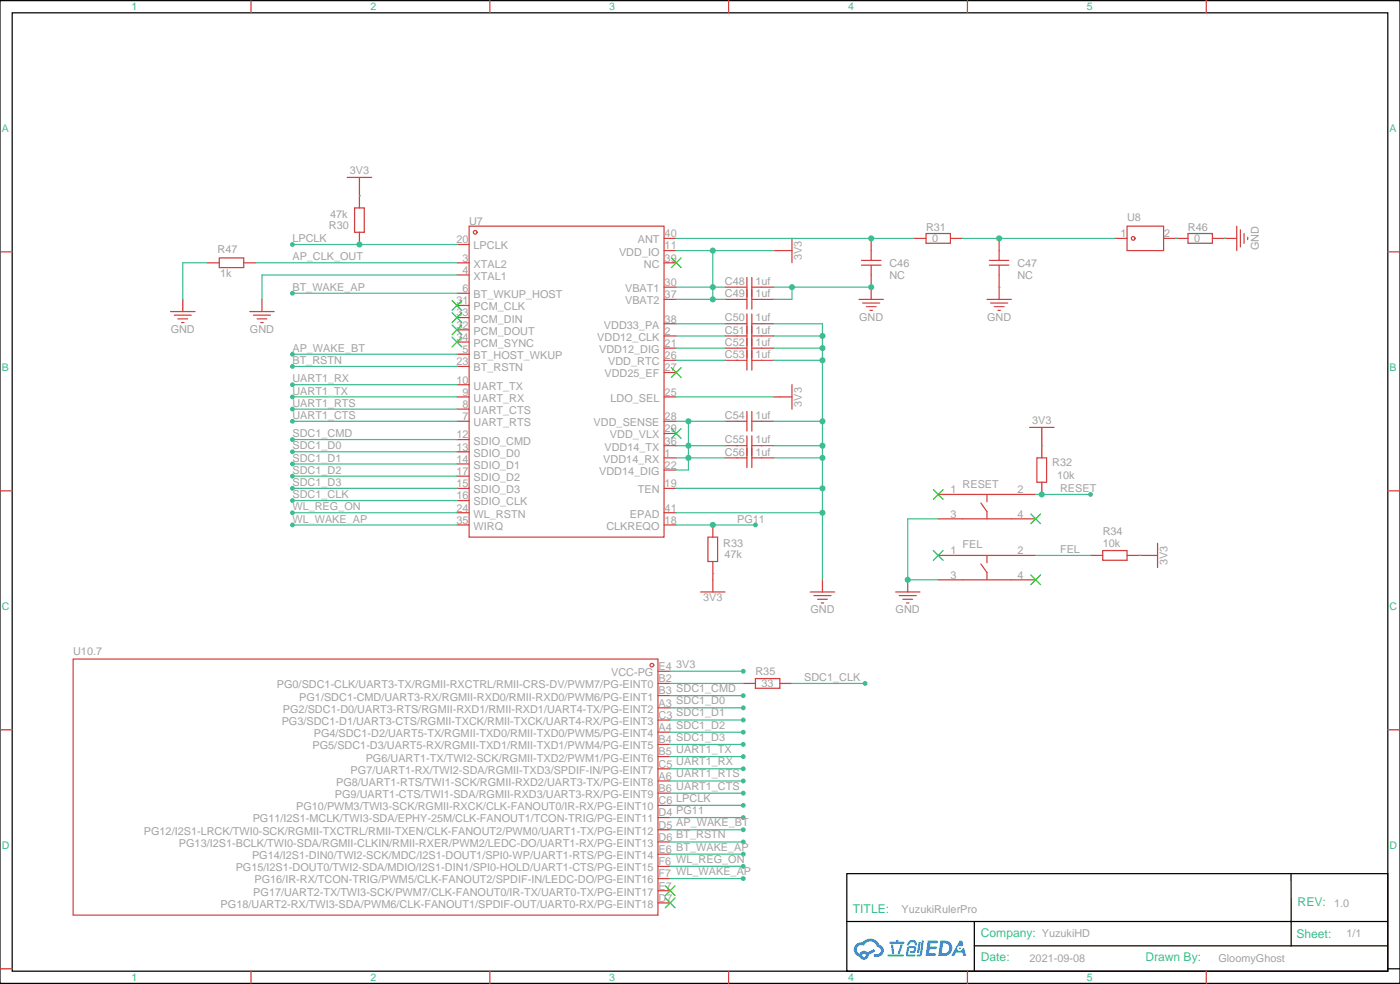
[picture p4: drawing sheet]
<svg xmlns="http://www.w3.org/2000/svg" width="405mm" height="285mm" viewBox="0 0 405 285" stroke-linecap="round" stroke-linejoin="round" font-family="sans-serif">
<path d="M0 .2h405.3v284.3h-405.3zM3.5 3.7h398.3v277.3h-398.3zM245.2 252.8h156.6v28.2h-156.6zM373.8 252.8v20.9M245.2 266.6h156.5M282.1 273.7h119.6M282.1 266.6v14.1M401.8 280.3h3.5" fill="none" stroke="#000" stroke-width=".35"/>
<g fill="none" stroke="#d43d3d" stroke-width=".35">
<path d="M72.7 .2v3.5M141.8 .2v3.5M211 .2v3.5M280.1 .2v3.5M349.2 .2v3.5M0 72.9h3.5M401.8 72.9h3.5M0 142h3.5M401.8 142h3.5M0 211.1h3.5M401.8 211.1h3.5M0 280.3h3.5"/>
<path d="M72.7 281v3.5M141.8 281v3.5M211 281v3.5M280.1 281v3.5M349.2 281v3.5"/>
</g>
<g fill="#178fff">
<path d="M268.6 272.1h2.5l.4 .2-.1 .6h-2l-.1 .9h1.6l.4 .4-.5 .4h-1.7l-.1 1.2 1.8 .1 .2 .3-.2 .3-2.8 .1z"/>
<path d="M277.9 272.2h.7l.3 1.3-.6 .3a.74 .74 0 0 0-1.1 .3 .74 .74 0 0 0 .5 1 .74 .74 0 0 0 .9-.6l.5-.3 .6 2.3h-.8l-.3-.9h-1.8l-.5 .9h-.9z"/>
<path d="M266 272.6h.6l-.4 2.9a.31 .31 0 0 1-.4 .3 .31 .31 0 0 1-.3-.4z"/>
<path d="M266.9 272.1h.6l-.5 3.9a.89 .89 0 0 1-.7 .7 .89 .89 0 0 1-.9-.3l1-.4z"/>
<path d="M263.2 272.3l.6-.3 1.2 .2 .6 1.2-.7 .2-.3-1-1.1 .2a.95 .95 0 0 1-.9 .8l-.1-.2z"/>
<path d="M262.9 273.9l1.8-.1a1.04 1.04 0 0 1 .6 1 1.04 1.04 0 0 1-.9 .9h-.6a.29 .29 0 0 1-.3-.3 .29 .29 0 0 1 .3-.2l.7-.1 .2-.8-1.5 .1-.3 1.7 1.9 .1a.29 .29 0 0 1 .3 .3 .29 .29 0 0 1-.3 .3l-2-.1-.4-.2 .2-2.1z"/>
<path d="M257 276.2h4.4a.3 .3 0 0 1 .3 .3 .3 .3 0 0 1-.3 .3h-4.3z"/>
<path d="M260.7 273.2h.7l-.5 1.7a1.02 1.02 0 0 1-.7 1.2l-.3-.3z"/>
<path d="M258 273.3h.6l.2 2.4-.2 .3-.3-.2z"/>
<path d="M257.5 272.5h1.9l.2-.6h.5v.6h1.5a.29 .29 0 0 1 .3 .3 .29 .29 0 0 1-.3 .2h-4z"/>
<path d="M272.3 272.1l-.7 4.5h1.5a2.27 2.27 0 0 0 2.6-2.3 2.27 2.27 0 0 0-2.7-2.2zM273.1 272.9a1.5 1.5 0 0 1 1.8 1.5 1.5 1.5 0 0 1-2 1.4h-.3z"/>
<path d="M247.8 273.3a2.09 2.09 0 0 0 1 3.5 1.37 1.37 0 0 0 1.6 .9 1.37 1.37 0 0 0 1.1-1.4l1.9-1-.4-.7-1.8 .9a1.4 1.4 0 0 0-2.3 .5 1.32 1.32 0 0 1-.7-1.9 1.32 1.32 0 0 1 1.9-.5 2.02 2.02 0 0 1 2.1-1.2 2.02 2.02 0 0 1 1.8 1.6 1.09 1.09 0 0 1 1 1.4 1.09 1.09 0 0 1-1.5 .7 .41 .41 0 0 0-.5 .3 .41 .41 0 0 0 .3 .5 1.89 1.89 0 0 0 2.5-1.2 1.89 1.89 0 0 0-1.2-2.4 2.98 2.98 0 0 0-5-.7l-1 .2zM249.6 276.4a.55 .55 0 0 1 1.1 0 .55 .55 0 0 1-1.1 0z"/>
<circle cx="277.9" cy="274.4" r=".28"/>
</g>
<g fill="none" stroke="#d43d3d" stroke-width=".35">
<path d="M100.5 51.3h7.1M104.1 51.3v8.9M60 76h3.5M63.5 74.6h7.1v2.8h-7.1zM70.6 76h3.5M102.7 60.2h2.8v7h-2.8zM104.1 67.2v3.5M132.3 76h3.5M132.3 79.6h3.5M132.3 70.7h3.5M135.8 65.4h56.5v90h-56.5zM192.3 76h3.5"/>
<path d="M192.3 72.5h3.5M192.3 69h3.5M224 72.5h5.3M229.3 69v7M249.4 75.3h5.7M249.4 76.7h5.7M252.2 69v6.3M252.2 76.7v9.9M264.6 69h3.5M268.1 67.6h7.1v2.8h-7.1zM275.2 69h3.5M286.5 75.3h5.6"/>
<path d="M286.5 76.7h5.6M289.3 69v6.3M289.3 76.7v9.9M322.8 69h3.5M326.3 65.4h10.6v7.1h-10.6zM336.9 69h7.1M344 67.6h7v2.8h-7zM351 69h7.1M358.1 65.4v7.1M359.1 66.5v4.9M360.2 67.6v2.8M361.2 68.6v.7"/>
<path d="M49.4 90.1h7M50.4 91.2h5M51.5 92.3h2.8M52.6 93.3h.7M52.9 86.6v3.5M72.3 90.1h7.1M73.4 91.2h4.9M74.4 92.3h2.9M75.5 93.3h.7M75.8 86.6v3.5M132.3 84.9h3.5M132.3 88.4h3.5"/>
<path d="M132.3 95.4h3.5M132.3 91.9h3.5M132.3 99h3.5M192.3 97.2h3.5M192.3 83.1h3.5M192.3 86.6h3.5M192.3 93.7h3.5M209.9 97.2h6.4M209.9 83.1h6.4M209.9 86.6h6.4M209.9 93.7h6.4M216.3 80.3v9.1"/>
<path d="M216.3 90.8v16.3M217.7 97.2h6.3M217.7 83.1h6.3M217.7 86.6h6.3M217.7 93.7h6.3M217.7 80.3v9.1M217.7 90.8v16.3M248.7 86.6h7.1M249.8 87.7h4.9M250.8 88.7h2.8M251.9 89.8h.7M285.8 86.6h7"/>
<path d="M286.8 87.7h4.9M287.9 88.7h2.8M288.9 89.8h.7M132.3 102.5h3.5M132.3 118.4h3.5M132.3 114.8h3.5M132.3 111.3h3.5M132.3 106h3.5M192.3 114.8h3.5M192.3 100.7h3.5M192.3 104.3h3.5M192.3 107.8h3.5"/>
<path d="M209.9 100.7h6.4M209.9 104.3h6.4M216.3 119.1v5.6M217.7 100.7h6.3M217.7 104.3h6.3M217.7 119.1v5.6M224 114.8h5.3M229.3 111.3v7.1M132.3 121.9h3.5M132.3 127.2h3.5M132.3 130.7h3.5M132.3 134.2h3.5"/>
<path d="M132.3 137.8h3.5M192.3 132.5h3.5M192.3 121.9h3.5M192.3 136h3.5M192.3 125.4h3.5M192.3 128.9h3.5M209.9 132.5h6.4M209.9 121.9h6.4M209.9 128.9h6.4M216.3 126.1v9.2M217.7 132.5h6.3M217.7 121.9h6.3"/>
<path d="M217.7 128.9h6.3M217.7 126.1v9.2M298.1 123.7h7.1M300.2 132.5h2.8v7h-2.8zM301.6 123.7v8.8M301.6 139.5v3.6M132.3 141.3h3.5M132.3 144.8h3.5M132.3 151.9h3.5M132.3 148.4h3.5M192.3 141.3h3.5M192.3 151.9h3.5"/>
<path d="M192.3 148.4h3.5M205 155.4h2.8v7.1h-2.8zM206.4 151.9v3.5M271.6 143.1h28.3M271.6 150.1h28.3M284 145.5l1.8 2.5v2.1M285.8 143.1v2.1M319.3 159.3h7v2.8h-7zM335.1 157.2v7M202.8 171.3h7.1M206.4 162.5v8.8M234.6 171.3h7.1"/>
<path d="M235.7 172.3h4.9M236.7 173.4h2.8M237.8 174.5h.7M238.1 167.8v3.5M259.3 171.3h7M260.3 172.3h5M261.4 173.4h2.8M262.5 174.5h.7M262.8 167.8v3.5M271.6 160.7h28.3M271.6 167.8h28.3M284 163.2l1.8 2.4v2.2"/>
<path d="M285.8 160.7v2.1M315.7 160.7h3.6M326.3 160.7h8.8M21.2 190.7h169.3v74.1h-169.3zM190.5 197.7h3.5M190.5 194.2h3.5M215.2 197.7h3.5M218.7 196.3h7.1v2.9h-7.1zM225.8 197.7h3.5M190.5 218.9h3.5M190.5 215.4h3.5M190.5 211.9h3.5"/>
<path d="M190.5 208.3h3.5M190.5 204.8h3.5M190.5 201.3h3.5M190.5 229.5h3.5M190.5 236.5h3.5M190.5 233h3.5M190.5 226h3.5M190.5 222.4h3.5M190.5 257.7h3.5M190.5 254.2h3.5M190.5 250.7h3.5M190.5 247.1h3.5"/>
<path d="M190.5 243.6h3.5M190.5 240.1h3.5M190.5 261.2h3.5"/>
<circle cx="137.6" cy="67.2" r=".53"/>
<circle cx="328.1" cy="69" r=".53"/>
<circle cx="188.7" cy="192.4" r=".53"/>
</g>
<g fill="none" stroke="#3c3" stroke-width=".35">
<path d="M194.4 74.6l2.8 2.8M197.2 74.6l-2.8 2.8M130.9 87l2.8 2.8M130.9 94l2.8 2.8M130.9 90.5l2.8 2.8M130.9 97.6l2.8 2.8M133.7 87l-2.8 2.8M133.7 94l-2.8 2.8M133.7 90.5l-2.8 2.8M133.7 97.6l-2.8 2.8M194.4 106.4l2.8 2.8M197.2 106.4l-2.8 2.8"/>
<path d="M194.4 124l2.8 2.8M197.2 124l-2.8 2.8M270.2 141.6l2.8 2.9M270.2 159.3l2.8 2.8M273 141.6l-2.8 2.9M273 159.3l-2.8 2.8M298.4 148.7l2.9 2.8M301.3 148.7l-2.9 2.8M298.4 166.3l2.9 2.9M301.3 166.3l-2.9 2.9M192.6 256.3l2.8 2.8M192.6 259.8l2.8 2.9"/>
<path d="M195.4 256.3l-2.8 2.8M195.4 259.8l-2.8 2.9"/>
</g>
<g fill="none" stroke="#3dbd91" stroke-width=".35">
<path d="M84.7 70.7h47.6M84.7 84.9h47.6M84.7 102.5h47.6M84.7 111.3h47.6M84.7 114.8h47.6M84.7 118.4h47.6M84.7 106h47.6M84.7 121.9h47.6M84.7 127.2h47.6M84.7 134.2h47.6M84.7 137.8h47.6M84.7 141.3h47.6"/>
<path d="M84.7 144.8h47.6M84.7 148.4h47.6M84.7 151.9h47.6M194 197.7h21.2M194 194.2h21.2M194 218.9h21.2M194 215.4h21.2M194 211.9h21.2M194 208.3h21.2M194 204.8h21.2M194 236.5h21.2M194 233h21.2"/>
<path d="M194 229.5h21.2M194 226h21.2M194 222.4h21.2M194 254.2h21.2M194 250.7h21.2M194 247.1h21.2M194 243.6h21.2M194 240.1h21.2"/>
</g>
<circle cx="289.3" cy="83.1" r=".18" fill="#3dbd91"/>
<g fill="none" stroke="#3dbd91" stroke-width=".35">
<path d="M195.8 69h68.8M195.8 72.5h28.2M206.4 72.5v14.1M278.7 69h44.1M195.8 86.6h14.1M195.8 83.1h14.1M195.8 97.2h14.1M195.8 93.7h14.1M224 83.1h28.2M224 97.2h14.1M224 93.7h14.1v74.1M229.3 83.1v3.5h-5.3"/>
<path d="M195.8 104.3h14.1M195.8 100.7h14.1M195.8 114.8h28.2M224 104.3h14.1M224 100.7h14.1M84.7 130.7h47.6M195.8 121.9h14.1M195.8 128.9h14.1M195.8 132.5h14.1M199.3 121.9v14.1h-3.5M224 121.9h14.1M224 128.9h14.1"/>
<path d="M224 132.5h14.1M195.8 148.4h42.3M195.8 141.3h42.3"/>
</g>
<circle cx="104.1" cy="56.6" r=".18" fill="#3dbd91"/>
<path d="M195.8 151.9h22.9" fill="none" stroke="#3dbd91" stroke-width=".35"/>
<circle cx="206.4" cy="166" r=".18" fill="#3dbd91"/>
<path d="M271.6 150.1h-8.8v17.7h8.8M299.9 143.1h15.8M299.9 160.7h15.8M229.3 197.7h21.2M194 201.3h21.2" fill="none" stroke="#3dbd91" stroke-width=".35"/>
<g fill="#3dbd91">
<circle cx="301.6" cy="128.9" r=".18"/>
<circle cx="329.8" cy="160.7" r=".18"/>
</g>
<path d="M132.3 79.6h-56.5v7" fill="none" stroke="#3dbd91" stroke-width=".35"/>
<g fill="#3dbd91">
<circle cx="340.4" cy="69" r=".18"/>
<circle cx="354.5" cy="69" r=".18"/>
</g>
<path d="M60 76h-7.1v10.6M74.1 76h58.2" fill="none" stroke="#3dbd91" stroke-width=".35"/>
<g fill="#3dbd91">
<circle cx="104.1" cy="70.7" r=".88"/>
<circle cx="252.2" cy="69" r=".88"/>
<circle cx="289.3" cy="69" r=".88"/>
<circle cx="206.4" cy="86.6" r=".88"/>
<circle cx="206.4" cy="83.1" r=".88"/>
<circle cx="206.4" cy="72.5" r=".88"/>
<circle cx="229.3" cy="83.1" r=".88"/>
<circle cx="252.2" cy="83.1" r=".88"/>
<circle cx="238.1" cy="104.3" r=".88"/>
<circle cx="238.1" cy="121.9" r=".88"/>
<circle cx="238.1" cy="128.9" r=".88"/>
<circle cx="238.1" cy="132.5" r=".88"/>
<circle cx="238.1" cy="141.3" r=".88"/>
<circle cx="238.1" cy="148.3" r=".88"/>
<circle cx="238.1" cy="100.7" r=".88"/>
<circle cx="238.1" cy="97.2" r=".88"/>
<circle cx="199.3" cy="132.5" r=".88"/>
<circle cx="199.3" cy="128.9" r=".88"/>
<circle cx="199.3" cy="121.9" r=".88"/>
<circle cx="206.4" cy="151.9" r=".88"/>
<circle cx="301.6" cy="143.1" r=".88"/>
<circle cx="262.8" cy="167.8" r=".88"/>
<circle cx="215.2" cy="254.2" r=".71"/>
<circle cx="215.2" cy="250.7" r=".71"/>
<circle cx="215.2" cy="247.1" r=".71"/>
<circle cx="215.2" cy="243.6" r=".71"/>
<circle cx="215.2" cy="240.1" r=".71"/>
<circle cx="215.2" cy="236.5" r=".71"/>
<circle cx="215.2" cy="233" r=".71"/>
<circle cx="215.2" cy="229.5" r=".71"/>
<circle cx="215.2" cy="226" r=".71"/>
<circle cx="215.2" cy="222.4" r=".71"/>
<circle cx="215.2" cy="218.9" r=".71"/>
<circle cx="215.2" cy="215.4" r=".71"/>
<circle cx="215.2" cy="211.8" r=".71"/>
<circle cx="215.2" cy="208.3" r=".71"/>
<circle cx="215.2" cy="204.8" r=".71"/>
<circle cx="215.2" cy="194.2" r=".71"/>
<circle cx="84.7" cy="70.7" r=".71"/>
<circle cx="84.7" cy="84.8" r=".71"/>
<circle cx="84.7" cy="102.5" r=".71"/>
<circle cx="84.7" cy="111.3" r=".71"/>
<circle cx="84.7" cy="114.8" r=".71"/>
<circle cx="84.7" cy="118.4" r=".71"/>
<circle cx="84.7" cy="121.9" r=".71"/>
<circle cx="84.7" cy="106" r=".71"/>
<circle cx="84.7" cy="127.2" r=".71"/>
<circle cx="84.7" cy="134.2" r=".71"/>
<circle cx="84.7" cy="137.8" r=".71"/>
<circle cx="84.7" cy="141.3" r=".71"/>
<circle cx="84.7" cy="144.8" r=".71"/>
<circle cx="84.7" cy="148.3" r=".71"/>
<circle cx="84.7" cy="151.9" r=".71"/>
<circle cx="84.7" cy="130.7" r=".71"/>
<circle cx="218.7" cy="151.9" r=".71"/>
<circle cx="250.5" cy="197.7" r=".71"/>
<circle cx="215.2" cy="201.3" r=".71"/>
<circle cx="315.7" cy="143.1" r=".71"/>
</g>
<g font-size="3.5" fill="#3dbc91">
<text x="375.7" y="262.3">REV:</text>
<text x="246.9" y="264">TITLE:</text>
<text x="284" y="271.1">Company: YuzukiHD</text>
<text x="375.4" y="271.4">Sheet:</text>
<text x="284" y="278.1">Date:</text>
<text x="331.6" y="278.1">Drawn By:</text>
</g>
<g font-size="3.1" fill="#3dbc91">
<text x="38.1" y="3">1</text>
<text x="107.2" y="3">2</text>
<text x="176.4" y="3">3</text>
<text x="245.5" y="3">4</text>
<text x="314.7" y="3">5</text>
<text x=".5" y="38.1">A</text>
<text x="402.3" y="38.1">A</text>
<text x=".5" y="107.3">B</text>
<text x="402.3" y="107.3">B</text>
<text x=".5" y="176.4">C</text>
<text x="402.3" y="176.4">C</text>
<text x=".5" y="245.6">D</text>
<text x="402.3" y="245.6">D</text>
<text x="38.1" y="283.8">1</text>
<text x="107.2" y="283.8">2</text>
<text x="176.4" y="283.8">3</text>
<text x="245.5" y="283.8">4</text>
<text x="314.7" y="283.8">5</text>
</g>
<g font-size="3.1" fill="#a2a2a2">
<text x="101.3" y="50.5">3V3</text>
<text x="95.6" y="63">47k</text>
<text x="135.8" y="65.1">U7</text>
<text x="326.3" y="64.1">U8</text>
<text x="84.7" y="70.1">LPCLK</text>
<text x="95.2" y="66.2">R30</text>
<text x="132.1" y="70.4">20</text>
<text x="184.7" y="70.4">ANT</text>
<text x="192.4" y="68.6">40</text>
<text x="268.1" y="66.9">R31</text>
<text x="269.9" y="70.1">0</text>
<text x="324.4" y="68.6">1</text>
<text x="337.1" y="68.6">2</text>
<text x="344" y="66.9">R46</text>
<text x="345.7" y="70.1">0</text>
<text x="63" y="73.2">R47</text>
<text x="84.7" y="75.4">AP_CLK_OUT</text>
<text x="133.9" y="75.7">3</text>
<text x="137.1" y="77.5">XTAL2</text>
<text x="137.1" y="72.2">LPCLK</text>
<text x="179.2" y="73.9">VDD_IO</text>
<text x="186.4" y="77.5">NC</text>
<text x="192.4" y="72.2">11</text>
<text x="192.4" y="75.7">39</text>
<text x="232.2" y="75.3" transform="rotate(-90 232.2 75.3)">3V3</text>
<text x="257.5" y="77.1">C46</text>
<text x="294.6" y="77.1">C47</text>
<text x="364.5" y="72.5" transform="rotate(-90 364.5 72.5)">GND</text>
<text x="63.7" y="80.3">1k</text>
<text x="133.9" y="79.2">4</text>
<text x="137.1" y="81">XTAL1</text>
<text x="192.4" y="82.7">30</text>
<text x="209.9" y="82.4">C48</text>
<text x="218.7" y="82.4">1uf</text>
<text x="257.5" y="80.7">NC</text>
<text x="294.6" y="80.7">NC</text>
<text x="84.7" y="84.2">BT_WAKE_AP</text>
<text x="132.1" y="88">31</text>
<text x="133.9" y="84.5">6</text>
<text x="137.1" y="86.3">BT_WKUP_HOST</text>
<text x="137.1" y="89.8">PCM_CLK</text>
<text x="181" y="84.5">VBAT1</text>
<text x="181" y="88">VBAT2</text>
<text x="192.4" y="86.3">37</text>
<text x="209.9" y="86">C49</text>
<text x="218.7" y="86">1uf</text>
<text x="132.1" y="95.1">32</text>
<text x="132.1" y="91.6">33</text>
<text x="137.1" y="93.3">PCM_DIN</text>
<text x="174.9" y="95.1">VDD33_PA</text>
<text x="192.4" y="93.3">38</text>
<text x="209.9" y="93">C50</text>
<text x="218.7" y="93">1uf</text>
<text x="248.7" y="92.8">GND</text>
<text x="285.8" y="92.8">GND</text>
<text x="49.4" y="96.3">GND</text>
<text x="72.3" y="96.3">GND</text>
<text x="84.7" y="101.8">AP_WAKE_BT</text>
<text x="132.1" y="98.6">34</text>
<text x="137.1" y="96.9">PCM_DOUT</text>
<text x="137.1" y="100.4">PCM_SYNC</text>
<text x="172.9" y="98.6">VDD12_CLK</text>
<text x="192.4" y="96.9">2</text>
<text x="192.4" y="100.4">21</text>
<text x="209.9" y="96.5">C51</text>
<text x="209.9" y="100.1">C52</text>
<text x="218.7" y="96.5">1uf</text>
<text x="218.7" y="100.1">1uf</text>
<text x="84.7" y="105.4">BT_RSTN</text>
<text x="132.1" y="105.7">23</text>
<text x="133.9" y="102.2">5</text>
<text x="137.1" y="103.9">BT_HOST_WKUP</text>
<text x="137.1" y="107.4">BT_RSTN</text>
<text x="173.5" y="102.2">VDD12_DIG</text>
<text x="176.1" y="105.7">VDD_RTC</text>
<text x="192.4" y="103.9">26</text>
<text x="192.4" y="107.4">27</text>
<text x="209.9" y="103.6">C53</text>
<text x="218.7" y="103.6">1uf</text>
<text x="84.7" y="110.6">UART1_RX</text>
<text x="132.1" y="111">10</text>
<text x="137.1" y="112.7">UART_TX</text>
<text x="175" y="109.2">VDD25_EF</text>
<text x="84.7" y="114.2">UART1_TX</text>
<text x="84.7" y="117.7">UART1_RTS</text>
<text x="133.9" y="118">8</text>
<text x="133.9" y="114.5">9</text>
<text x="137.1" y="119.8">UART_CTS</text>
<text x="137.1" y="116.3">UART_RX</text>
<text x="176.8" y="116.3">LDO_SEL</text>
<text x="192.4" y="114.5">25</text>
<text x="232.2" y="117.6" transform="rotate(-90 232.2 117.6)">3V3</text>
<text x="84.7" y="121.2">UART1_CTS</text>
<text x="133.9" y="121.6">7</text>
<text x="137.1" y="123.3">UART_RTS</text>
<text x="171.9" y="123.3">VDD_SENSE</text>
<text x="192.4" y="121.6">28</text>
<text x="192.4" y="125.1">29</text>
<text x="209.9" y="121.2">C54</text>
<text x="218.7" y="121.2">1uf</text>
<text x="298.8" y="122.8">3V3</text>
<text x="84.7" y="126.5">SDC1_CMD</text>
<text x="84.7" y="130">SDC1_D0</text>
<text x="132.1" y="126.8">12</text>
<text x="132.1" y="130.4">13</text>
<text x="137.1" y="128.6">SDIO_CMD</text>
<text x="175" y="130.4">VDD14_TX</text>
<text x="176.6" y="126.8">VDD_VLX</text>
<text x="192.4" y="128.6">36</text>
<text x="209.9" y="128.3">C55</text>
<text x="209.9" y="131.8">C56</text>
<text x="218.7" y="128.3">1uf</text>
<text x="218.7" y="131.8">1uf</text>
<text x="84.7" y="133.6">SDC1_D1</text>
<text x="84.7" y="137.1">SDC1_D2</text>
<text x="132.1" y="133.9">14</text>
<text x="132.1" y="137.4">17</text>
<text x="137.1" y="132.1">SDIO_D0</text>
<text x="137.1" y="135.7">SDIO_D1</text>
<text x="173.5" y="137.4">VDD14_DIG</text>
<text x="174.7" y="133.9">VDD14_RX</text>
<text x="192.4" y="132.1">1</text>
<text x="192.4" y="135.7">22</text>
<text x="304.7" y="135">R32</text>
<text x="84.7" y="140.6">SDC1_D3</text>
<text x="132.1" y="141">15</text>
<text x="137.1" y="142.7">SDIO_D3</text>
<text x="137.1" y="139.2">SDIO_D2</text>
<text x="184.7" y="142.7">TEN</text>
<text x="192.4" y="141">19</text>
<text x="275.2" y="142.7">1</text>
<text x="278.7" y="141.2">RESET</text>
<text x="294.6" y="142.7">2</text>
<text x="306.1" y="138.5">10k</text>
<text x="306.9" y="142.4">RESET</text>
<text x="84.7" y="144.2">SDC1_CLK</text>
<text x="84.7" y="147.7">WL_REG_ON</text>
<text x="132.1" y="144.5">16</text>
<text x="132.1" y="148">24</text>
<text x="137.1" y="146.2">SDIO_CLK</text>
<text x="137.1" y="149.8">WL_RSTN</text>
<text x="182.4" y="149.8">EPAD</text>
<text x="192.4" y="148">41</text>
<text x="275.2" y="149.8">3</text>
<text x="294.6" y="149.8">4</text>
<text x="84.7" y="151.2">WL_WAKE_AP</text>
<text x="132.1" y="151.5">35</text>
<text x="137.1" y="153.3">WIRQ</text>
<text x="175.6" y="153.3">CLKREQO</text>
<text x="192.4" y="151.5">18</text>
<text x="213.4" y="151.2">PG11</text>
<text x="319.3" y="154.7">R34</text>
<text x="209.4" y="158.2">R33</text>
<text x="209.8" y="161.4">47k</text>
<text x="275.2" y="160.4">1</text>
<text x="278.7" y="158.6">FEL</text>
<text x="294.6" y="160.4">2</text>
<text x="306.9" y="160">FEL</text>
<text x="319.3" y="158.3">10k</text>
<text x="275.2" y="167.4">3</text>
<text x="294.6" y="167.4">4</text>
<text x="338" y="163.5" transform="rotate(-90 338 163.5)">3V3</text>
<text x="203.6" y="174">3V3</text>
<text x="234.6" y="177.5">GND</text>
<text x="259.3" y="177.5">GND</text>
<text x="21.2" y="189.5">U10.7</text>
<text x="176.9" y="195.6">VCC-PG</text>
<text x="190.7" y="197.4">B2</text>
<text x="190.7" y="193.9">E4</text>
<text x="195.8" y="193.2">3V3</text>
<text x="218.7" y="195.3">R35</text>
<text x="232.8" y="197.1">SDC1_CLK</text>
<text x="80.2" y="199.2">PG0/SDC1-CLK/UART3-TX/RGMII-RXCTRL/RMII-CRS-DV/PWM7/PG-EINT0</text>
<text x="86.6" y="202.7">PG1/SDC1-CMD/UART3-RX/RGMII-RXD0/RMII-RXD0/PWM6/PG-EINT1</text>
<text x="190.7" y="200.9">B3 SDC1_CMD</text>
<text x="220.5" y="198.8">33</text>
<text x="81.6" y="209.7">PG3/SDC1-D1/UART3-CTS/RGMII-TXCK/RMII-TXCK/UART4-RX/PG-EINT3</text>
<text x="81.9" y="206.2">PG2/SDC1-D0/UART3-RTS/RGMII-RXD1/RMII-RXD1/UART4-TX/PG-EINT2</text>
<text x="190.7" y="208">C3 SDC1_D1</text>
<text x="190.7" y="204.5">A3 SDC1_D0</text>
<text x="90.8" y="213.3">PG4/SDC1-D2/UART5-TX/RGMII-TXD0/RMII-TXD0/PWM5/PG-EINT4</text>
<text x="190.7" y="215">B4 SDC1_D3</text>
<text x="190.7" y="211.5">A4 SDC1_D2</text>
<text x="90.5" y="216.8">PG5/SDC1-D3/UART5-RX/RGMII-TXD1/RMII-TXD1/PWM4/PG-EINT5</text>
<text x="105.9" y="220.3">PG6/UART1-TX/TWI2-SCK/RGMII-TXD2/PWM1/PG-EINT6</text>
<text x="190.7" y="218.6">B5 UART1_TX</text>
<text x="97.3" y="227.4">PG8/UART1-RTS/TWI1-SCK/RGMII-RXD2/UART3-TX/PG-EINT8</text>
<text x="101.5" y="223.9">PG7/UART1-RX/TWI2-SDA/RGMII-TXD3/SPDIF-IN/PG-EINT7</text>
<text x="190.7" y="225.6">A6 UART1_RTS</text>
<text x="190.7" y="222.1">C5 UART1_RX</text>
<text x="97" y="230.9">PG9/UART1-CTS/TWI1-SDA/RGMII-RXD3/UART3-RX/PG-EINT9</text>
<text x="190.7" y="229.2">B6 UART1_CTS</text>
<text x="190.7" y="232.7">C6 LPCLK</text>
<text x="73.2" y="238">PG11/I2S1-MCLK/TWI3-SDA/EPHY-25M/CLK-FANOUT1/TCON-TRIG/PG-EINT11</text>
<text x="85.8" y="234.4">PG10/PWM3/TWI3-SCK/RGMII-RXCK/CLK-FANOUT0/IR-RX/PG-EINT10</text>
<text x="190.7" y="239.7">D5 AP_WAKE_BT</text>
<text x="190.7" y="236.2">D4 PG11</text>
<text x="41.7" y="241.5">PG12/I2S1-LRCK/TWI0-SCK/RGMII-TXCTRL/RMII-TXEN/CLK-FANOUT2/PWM0/UART1-TX/PG-EINT12</text>
<text x="51.8" y="245">PG13/I2S1-BCLK/TWI0-SDA/RGMII-CLKIN/RMII-RXER/PWM2/LEDC-DO/UART1-RX/PG-EINT13</text>
<text x="190.7" y="243.3">D6 BT_RSTN</text>
<text x="73" y="248.6">PG14/I2S1-DIN0/TWI2-SCK/MDC/I2S1-DOUT1/SPI0-WP/UART1-RTS/PG-EINT14</text>
<text x="190.7" y="250.3">F6 WL_REG_ON</text>
<text x="190.7" y="246.8">E6 BT_WAKE_AP</text>
<text x="68.3" y="252.1">PG15/I2S1-DOUT0/TWI2-SDA/MDIO/I2S1-DIN1/SPI0-HOLD/UART1-CTS/PG-EINT15</text>
<text x="73.7" y="255.6">PG16/IR-RX/TCON-TRIG/PWM5/CLK-FANOUT2/SPDIF-IN/LEDC-DO/PG-EINT16</text>
<text x="190.7" y="257.4">E7</text>
<text x="190.7" y="253.8">F7 WL_WAKE_AP</text>
<text x="63.9" y="262.7">PG18/UART2-RX/TWI3-SDA/PWM6/CLK-FANOUT1/SPDIF-OUT/UART0-RX/PG-EINT18</text>
<text x="73.3" y="259.1">PG17/UART2-TX/TWI3-SCK/PWM7/CLK-FANOUT0/IR-TX/UART0-TX/PG-EINT17</text>
<text x="190.7" y="260.9">D7</text>
<text x="386.3" y="262.3">1.0</text>
<text x="261.1" y="264.1">YuzukiRulerPro</text>
<text x="389.8" y="271.2">1/1</text>
<text x="298.1" y="278.2">2021-09-08</text>
<text x="352.8" y="278.2">GloomyGhost</text>
</g>
</svg>
